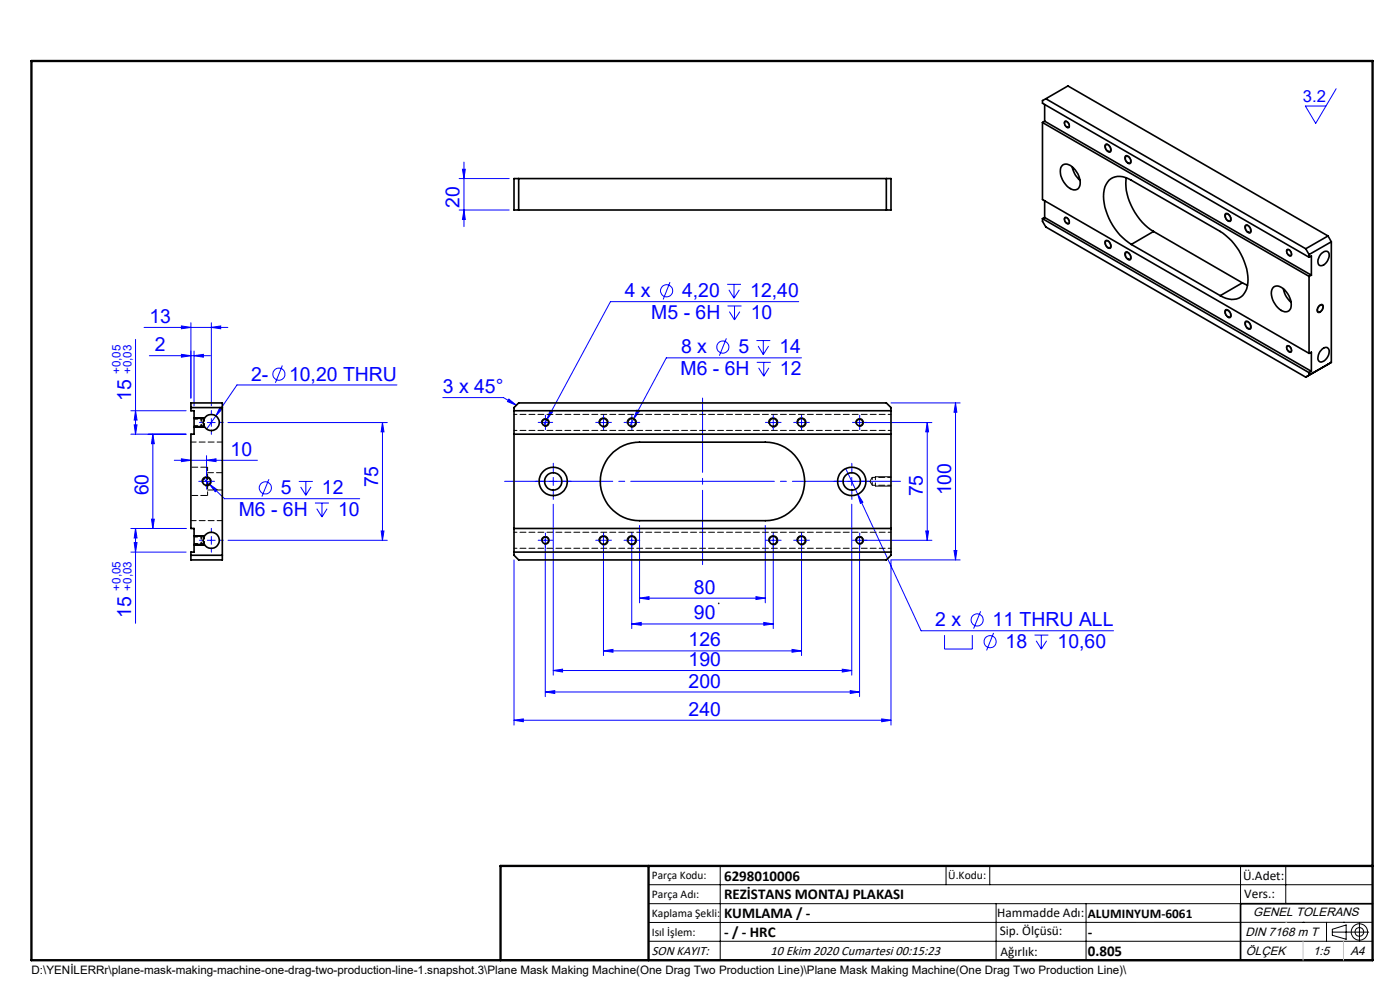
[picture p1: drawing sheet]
<svg xmlns="http://www.w3.org/2000/svg" width="297mm" height="210mm" viewBox="0 0 297 210" stroke-linecap="round" stroke-linejoin="round" font-family="sans-serif">
<g fill="none" stroke="#00f" stroke-width=".21">
<path d="M283.5 18.8l-4.4 7.4-2.2-3.7h4.4M97.4 37.9h10.6M98.1 35.9h.6l-.3 2zM98.4 34.4v13.7M97.4 44.5h10.6M98.4 44.5l.3 2.1h-.6zM142.1 59.9l-1.4 3.6M28.8 72v20.1M30.6 69.5h17.7M31.7 75.5h13M38.5 75.2l2 .3-2 .3zM38.5 69.1l2 .4-2 .2z"/>
<path d="M40.5 68.5v15.9M41.2 75.5l1.9-.3v.6zM41.2 74.5v11.6M44.8 69.5l2-.4v.6zM44.8 68.5v17.6M59.9 77.5l-1.5 3.7M154.1 71.8l-1.5 3.7M154.3 60.3h2.9M154.3 64.9h3M154.6 61.5l1.1 1.7M154.7 66.1l1.1 1.8M155.7 60.3v2.9"/>
<path d="M155.8 64.9v3M156.8 61.5l-1.1 1.7M157 66.1l-1.2 1.8M160.5 72.2h2.9M160.5 76.9h3M160.8 73.4l1.1 1.8M160.9 78l1.1 1.8M161.9 72.2v3M162 76.9v2.9M163.1 73.4l-1.2 1.8M163.1 78l-1.1 1.8M169.4 64h-39.9l-13.5 25"/>
<path d="M170 75.9h-28.6l-7.8 14.4M27.8 92.1h11.7M27.8 87.1h11.7M28.5 90.1h.6l-.3 2zM28.8 87.1l.3 2h-.6zM32.4 92.1l.3 2h-.6zM32.4 92.1v20M37 97.6h17.6M38.5 97.3l2 .3-2 .3zM43.8 97.6l2-.3v.6zM43.8 96.7v4.4M44 89.6h1.6"/>
<path d="M44.8 88.8v1.6M45.8 88.2l-1.9 2.8M46.7 86.4l.5 .3-1.4 1.5zM48.4 89.6h33.8M81.1 89.6l.4 2h-.6zM81.1 89.6v25M84.2 81.7h-33.9l-4.5 6.5M93.9 84.3h12.9l2.7 1.7M107.9 84.7l1.6 1.3-1.8-.8zM114.9 89.6h1.6M115.7 88.8v1.6M116 89l-.6 1.2"/>
<path d="M116.7 87.1l.5 .3-1.2 1.6zM127.2 89.6h1.7M128 88.8v1.6M133.2 89.6h1.7M134 88.8v1.6M135.1 87l.5 .3-1.2 1.6zM163.2 89.6h1.7M164 88.8v1.6M169.2 89.6h1.7M170 88.8v1.6M179.4 99.4l2.6 5.4M181.5 89.6h1.7"/>
<path d="M182.4 88.8v1.6M183.4 89.6h14.3M189 85.5h14.7M196.7 89.6l.3 2h-.6zM196.7 89.6v25M202.7 85.5l.3 1.9h-.6zM202.7 85.5v33.3M27.8 112.1h11.7M27.8 117.1h11.7M28.5 115.1h.6l-.3 2zM28.8 112.1l.3 2h-.6zM28.8 112.1v20.1"/>
<path d="M32.1 110.1h.6l-.3 2zM43 102.1h1.7M43.2 101.6l1.2 1.1M43.8 101.3v1.7M44 114.6h1.6M44.4 102.7l1.7 1.2-.5 .4zM44.4 102.7l3.2 3.1h28.7M44.8 113.8v1.7M48.4 114.6h33.8M57 101.7l-1.4 3.6M63.4 102.1h3M63.8 103.3l1.1 1.7"/>
<path d="M64.9 102.1v2.9M66 103.3l-1.1 1.7M66.8 106.7h3M67.2 107.9l1.1 1.8M68.3 106.7v3M69.4 107.9l-1.1 1.8M80.9 112.6h.6l-.4 2zM109 118.8v35M114.9 114.6h1.6M115.7 115.6v32.2M115.7 113.8v1.7M116.5 102.1h1.7"/>
<path d="M117.4 107v36.2M117.4 101.3v1.7M127.2 114.6h1.7M128 115.6v23.5M128 113.8v1.7M133.2 114.6h1.7M134 115.6v17.7M134 113.8v1.7M135.7 111.5v16.4M162.3 111.5v16.4M163.2 114.6h1.7M164 115.6v17.7"/>
<path d="M164 113.8v1.7M169.2 114.6h1.7M170 115.6v23.5M170 113.8v1.7M179.8 102.1h1.7M180.7 107v36.2M180.7 101.3v1.7M181.5 114.6h1.7M182 104.8l1.1 1.7-.6 .3zM182 104.8l13.4 29h40.8M182.4 115.6v32.2M182.4 113.8v1.7"/>
<path d="M183.4 114.6h14.3M196.4 112.6h.6l-.3 2zM202.4 116.8h.6l-.3 2zM203.7 118.8h-14.7v35M128 138.1l2-.3v.6zM128 138.1h42M134 132.4l2-.4v.6zM134 132.4h30M135.7 126.9l2-.3v.6zM135.7 126.9h26.6M160.4 126.6l1.9 .3-1.9 .3zM162 132l2 .4-2 .2z"/>
<path d="M168 137.8l2 .3-2 .3zM200.4 134.7v3h5.9v-3M208 129.7l-1.4 3.6M210.8 134.3l-1.5 3.7M219.5 134.7h2.9M219.8 135.9l1.1 1.8M220.9 134.7v3M222 135.9l-1.1 1.8M109 152.8l2-.3v.6zM109 152.8h80M115.7 146.8l2-.3v.6zM115.7 146.8h66.7"/>
<path d="M117.4 142.2l1.9-.3v.6zM117.4 142.2h63.3M178.7 141.9l2 .3-2 .3zM180.4 146.5l2 .3-2 .3zM187 152.5l2 .3-2 .3z"/>
<circle cx="59.2" cy="79.4" r="1.29"/>
<circle cx="141.4" cy="61.7" r="1.29"/>
<circle cx="153.3" cy="73.6" r="1.29"/>
<circle cx="56.3" cy="103.5" r="1.29"/>
<circle cx="207.3" cy="131.5" r="1.29"/>
<circle cx="210.1" cy="136.1" r="1.29"/>
</g>
<g fill="none" stroke="#000" stroke-width=".21">
<path d="M225.8 25.7a.88 .88 0 0 1 1 .4 .88 .88 0 0 1-.1 1 1.03 1.03 0 0 1-.9-1.4zM234.5 30.6a1 1 0 0 1 1.3 1.1v.1a.5 .5 0 0 1-.4 .6 .5 .5 0 0 1-.6-.4l-.4-.9zM238.7 33.1a1.06 1.06 0 0 1 1.3 1.3l-.1 .2a.59 .59 0 0 1-1-.2l-.3-.8zM225.9 46.1a.93 .93 0 0 1 .9 .5 .93 .93 0 0 1-.1 .9 .99 .99 0 0 1-.8-1.4zM234.5 51a1.08 1.08 0 0 1 1 .5 1.08 1.08 0 0 1 .1 1.2 1.15 1.15 0 0 1-1.1-1.7zM238.7 53.5a1.06 1.06 0 0 1 1.3 1.3l-.1 .2a.66 .66 0 0 1-1.1-.4l-.2-.6zM259.9 45.4v-.1a1.11 1.11 0 0 1 1.3 1.5 .86 .86 0 0 1-1.3-.7zM264.2 47.8a1 1 0 0 1 1.3 1.1v.1a.52 .52 0 0 1-.5 .5 .52 .52 0 0 1-.6-.4l-.3-.8zM273 52.9a.91 .91 0 0 1 .9 .4 .91 .91 0 0 1-.1 1.1 1.07 1.07 0 0 1-.8-1.5zM260 65.7a1.12 1.12 0 0 1 1 .5 1.12 1.12 0 0 1 0 1.2 1.19 1.19 0 0 1-1-1.7zM264.2 68.2a1.08 1.08 0 0 1 1.1 .4 1.08 1.08 0 0 1 0 1.2 1.15 1.15 0 0 1-1.1-1.6zM273 73.3a.9 .9 0 0 1 .9 .5 .9 .9 0 0 1-.1 1 1.07 1.07 0 0 1-.8-1.5z"/>
<path d="M279.9 64.8a.53 .53 0 0 1 .7-.2 .53 .53 0 0 1 .1 .8 .83 .83 0 0 1-1.3 .7l.1-.8zM41.2 88.6h2.2M41.2 90.6h2.2M41.2 88.8h1.5M41.2 90.4h1.5M114.9 89.8a.83 .83 0 0 1 .7-1 .83 .83 0 0 1 .9 .9 .83 .83 0 0 1-1 .7M127.1 89.9a.99 .99 0 0 1 .8-1.3 .99 .99 0 0 1 1.1 1.1 .99 .99 0 0 1-1.2 .9M133.1 89.9a.99 .99 0 0 1 .8-1.3 .99 .99 0 0 1 1.1 1.1 .99 .99 0 0 1-1.2 .9M163.1 89.9a1 1 0 0 1 .8-1.3 1 1 0 0 1 1.1 1.1 1 1 0 0 1-1.2 .9M169.1 89.9a1 1 0 0 1 .8-1.3 1 1 0 0 1 1.1 1.1 1 1 0 0 1-1.2 .9M181.5 89.8a.83 .83 0 0 1 .7-1 .83 .83 0 0 1 1 .8 .83 .83 0 0 1-1.1 .8M41.2 113.6h2.2"/>
<path d="M41.2 115.6h2.2M41.2 113.8h1.5M41.2 115.5h1.5M42.9 102.4a.99 .99 0 0 1 .8-1.3 .99 .99 0 0 1 1.1 1.1 .99 .99 0 0 1-1.2 .9M114.9 114.8a.84 .84 0 0 1 .8-1 .84 .84 0 0 1 .8 .9 .84 .84 0 0 1-1 .7M127.1 114.9a1 1 0 0 1 .8-1.3 1 1 0 0 1 1.1 1.1 1 1 0 0 1-1.2 .9M133.1 114.9a1 1 0 0 1 .8-1.3 1 1 0 0 1 1.1 1.1 1 1 0 0 1-1.2 .9M163.1 114.9a1.01 1.01 0 0 1 .8-1.3 1.01 1.01 0 0 1 1.1 1.1 1.01 1.01 0 0 1-1.2 .9M169.1 114.9a1.01 1.01 0 0 1 .8-1.3 1.01 1.01 0 0 1 1.1 1.1 1.01 1.01 0 0 1-1.2 .9M181.5 114.8a.84 .84 0 0 1 .8-1 .84 .84 0 0 1 .9 .9 .84 .84 0 0 1-1.1 .7M185.7 103.1h3.3M185.7 101.1h3.3"/>
<path d="M137.6 187.7h153.6M137.6 191.7h153.6M137.6 199.7h153.6M152.8 183.7v20M200.7 183.7v4M210 183.7v4M211.3 191.7v12M230.4 191.7v12M263.2 183.7v20M272.8 183.7v8M276.4 195.6h.1M281.4 195.6v4.1"/>
<path d="M282.6 197.7h7.8M282.6 197.1l3-.9v3l-3-.8zM285 195.6h.1M288.4 195.8v3.8M291.2 195.6l-153.6 .1"/>
<circle cx="288.4" cy="197.7" r="1.74"/>
<circle cx="288.4" cy="197.7" r=".93"/>
</g>
<path d="M107 102.1h84" fill="none" stroke="#00f" stroke-width=".21" stroke-dasharray="30.5 1.3 1.3 1.3" stroke-dashoffset="7.5"/>
<path d="M149 84.4v35.4" fill="none" stroke="#00f" stroke-width=".21" stroke-dasharray="30.5 1.3 1.3 1.3" stroke-dashoffset="14.7"/>
<path d="M291.2 191.7h-28v12M106.2 203.7h185" fill="none" stroke="#000" stroke-width=".35"/>
<path d="M6.7 12.9h284.5v190.8h-284.5zM137.6 183.7v20M291.2 183.7h-185v20" fill="none" stroke="#000" stroke-width=".5"/>
<path d="M152.5 128h.1" fill="none" stroke="#191924" stroke-width=".35"/>
<path d="M272.8 195.6h.1M276.4 199.7v4M285 199.7v4" fill="none" stroke="#c0c0c0" stroke-width=".21"/>
<path d="M43.4 90.6v-2M43.4 115.6v-2M185.7 101.1v2" fill="none" stroke="#000" stroke-width=".21" stroke-dasharray="1.3 .6" stroke-dashoffset=".6"/>
<path d="M42.7 90.4v-1.6M42.7 115.4v-1.6" fill="none" stroke="#000" stroke-width=".21" stroke-dasharray="1.3 .6" stroke-dashoffset=".8"/>
<g fill="none" stroke="#00f" stroke-width=".21" stroke-dasharray="30.5 1.3 1.3 1.3">
<path d="M43.2 89.6h-.9M44.8 87.9v-.8M44.8 91.3v.8M46.5 89.6h.9M114.9 89.6h-.7M115.7 88.8v-.7M115.7 90.4v.7M116.5 89.6h.7M127.2 89.6h-.8M128 88.8v-.9M128 90.4v.9M128.9 89.6h.8"/>
<path d="M133.2 89.6h-.8M134 88.8v-.9M134 90.4v.9M134.9 89.6h.8M163.2 89.6h-.8M164 88.8v-.9M164 90.4v.9M164.9 89.6h.8M169.2 89.6h-.8M170 88.8v-.9M170 90.4v.9M170.9 89.6h.8"/>
<path d="M181.5 89.6h-.7M182.4 88.8v-.7M182.4 90.4v.7M183.2 89.6h.7M43 102.1h-.8M43.2 114.6h-.9M43.8 101.3v-.9M43.8 102.9v.9M44.7 102.1h.8M44.8 112.9v-.8M44.8 116.3v.8M46.5 114.6h.9"/>
<path d="M114.9 114.6h-.7M115.7 102.1h-2.2M115.7 113.8v-.7M115.7 115.4v.7M116.5 114.6h.7M117.4 100.4v-2.1M117.4 103.8v2.1M119 102.1h2.2M127.2 114.6h-.8M128 113.8v-.9M128 115.4v.9M128.9 114.6h.8"/>
<path d="M133.2 114.6h-.8M134 113.8v-.9M134 115.4v.9M134.9 114.6h.8M163.2 114.6h-.8M164 113.8v-.9M164 115.4v.9M164.9 114.6h.8M169.2 114.6h-.8M170 113.8v-.9M170 115.4v.9M170.9 114.6h.8"/>
<path d="M179 102.1h-2.1M180.7 100.4v-2.1M180.7 103.8v2.1M181.5 114.6h-.7M182.4 102.1h2.1M182.4 113.8v-.7M182.4 115.4v.7M183.2 114.6h.7"/>
</g>
<g fill="#00f">
<path d="M160.4 126.6l1.9 .3-1.9 .3zM135.7 126.9l2-.3v.6zM41.2 75.5l1.9-.3v.6zM38.5 75.2l2 .3-2 .3z"/>
<path d="M134 132.4l2-.4v.6zM162 132l2 .4-2 .2zM128 138.1l2-.3v.6zM168 137.8l2 .3-2 .3zM117.4 142.2l1.9-.3v.6zM178.7 141.9l2 .3-2 .3zM115.7 146.8l2-.3v.6zM180.4 146.5l2 .3-2 .3zM109 152.8l2-.3v.6zM187 152.5l2 .3-2 .3zM182 104.8l.5 2 .6-.3zM135.1 87l-.7 1.9 1.2-1.6zM116.7 87.1l-.7 1.9 1.2-1.6zM107.9 84.7l1.6 1.3-1.8-.8zM44.4 102.7l1.2 1.6 .5-.4zM46.7 86.4l-.9 1.8 1.4-1.5zM38.5 69.1l2 .4-2 .2zM44.8 69.5l2-.4v.6z"/>
<path d="M43.8 97.6l2-.3v.6zM38.5 97.3l2 .3-2 .3z"/>
<path d="M202.4 116.8h.6l-.3 2zM202.7 85.5l.3 1.9h-.6zM80.9 112.6h.6l-.4 2zM81.1 89.6l.4 2h-.6zM98.4 44.5l.3 2.1h-.6zM98.1 35.9h.6l-.3 2z"/>
<path d="M196.7 89.6l.3 2h-.6zM196.4 112.6h.6l-.3 2zM32.4 92.1l.3 2h-.6zM32.1 110.1h.6l-.3 2zM28.8 112.1l.3 2h-.6zM28.5 115.1h.6l-.3 2zM28.8 87.1l.3 2h-.6zM28.5 90.1h.6l-.3 2z"/>
</g>
<g fill="none" stroke="#000" stroke-width=".35">
<path d="M109 37.9h80v6.6h-80zM110 37.9v6.6M188 37.9v6.6M221.2 26v16.3l56.5 32.7M221.2 26l56.5 32.6M221.6 25.7l56.6 32.7M221.6 22.2v3.5M221.6 25.7l-.4 .3M221.9 20.9l-.7 .4v.6l56.5 32.7M221.9 20.9l55.1 31.9M221.9 20.9l4.7-2.7 55.1 31.9M225.4 35a2.11 2.11 0 0 1 2.7 1 3.2 3.2 0 0 1 .6 4.1 2.09 2.09 0 0 1-2.7-1.1 3.5 3.5 0 0 1-.8-3.7z"/>
<path d="M226 25.8a.77 .77 0 0 1 .7 .4 .77 .77 0 0 1 0 .8 .83 .83 0 0 1-.7-1.2zM227.5 35.4l.7 1.8 .9 1.1M234.5 30.8l.1-.1a.91 .91 0 0 1 .9 .5 .91 .91 0 0 1-.1 1 1.08 1.08 0 0 1-.9-1.4zM238.9 33.2a.91 .91 0 0 1 .8 .4 .91 .91 0 0 1-.1 1 .97 .97 0 0 1-.7-1.4zM238.9 37.7a12.4 12.4 0 0 0 4.6 10.6l1.2 .8M221.2 46.4v.5l.7 1.2 55.1 31.9M221.2 46.4l56.5 32.6M221.6 42.6v3.5M221.6 46.1l56.6 32.7M221.6 46.1l-.4 .3M226 46.2a.69 .69 0 0 1 .7 .4 .69 .69 0 0 1-.2 .8l-.6-.6zM234.6 51.1a.95 .95 0 0 1 .8 1.5 1.02 1.02 0 0 1-.8-1.5z"/>
<path d="M238.8 53.7l.1-.1a.91 .91 0 0 1 .8 .5 .91 .91 0 0 1-.1 .9 1.08 1.08 0 0 1-.8-1.3zM240 51.8a12.9 12.9 0 0 1-5.9-10.9 3.4 3.4 0 0 1 1.7-3.1 3.4 3.4 0 0 1 3.6 .1l19.5 11.2a12.9 12.9 0 0 1 5.8 10.9 3.4 3.4 0 0 1-1.7 3.1 3.4 3.4 0 0 1-3.5-.1l-.6-.3M240 51.8l18.9 10.9M244.7 49.1l-4.7 2.7M244.7 49.1l18.9 10.9M260.1 45.4a.95 .95 0 0 1 .8 .5 .95 .95 0 0 1 0 1 1.01 1.01 0 0 1-.8-1.5zM263.6 60l1.1 .5M263.6 60l-4.7 2.7M264.2 48a.78 .78 0 0 1 .8 0 .78 .78 0 0 1 .3 .9v.2a.49 .49 0 0 1-.5 .2 .49 .49 0 0 1-.4-.4zM273.1 53a.77 .77 0 0 1 .7 .4 .77 .77 0 0 1 0 .8 .86 .86 0 0 1-.7-1.2zM277 52.8l.7 1.2M277.7 54v.6"/>
<path d="M277.7 58.6v16.4M277.7 54.6l.5-.3v4.1M278.2 58.4l-.5 .2M280.4 53.8l.2-.3a.8 .8 0 0 1 1.1-.1 .8 .8 0 0 1 .3 1 2.13 2.13 0 0 1-2 1.9l-.2-.1a1.98 1.98 0 0 1 .6-2.4zM281.7 50.1l-4.7 2.7M281.7 50.1l.7 1.2M282.4 51.3l-4.7 2.7M282.4 51.3v25.6M260.1 65.8a.92 .92 0 0 1 .8 .5 .92 .92 0 0 1 0 1 1 1 0 0 1-.8-1.5zM264.3 68.3a.95 .95 0 0 1 .9 .4 .95 .95 0 0 1-.1 1 1.05 1.05 0 0 1-.8-1.4zM270.2 60.9a2.09 2.09 0 0 1 2.7 1 3.5 3.5 0 0 1 .7 3.8 1.61 1.61 0 0 1-2.5-.4 3.8 3.8 0 0 1-1.1-4.2zM272.2 61.2l.5 1.4 1.2 1.5"/>
<path d="M273.1 73.4a.77 .77 0 0 1 .7 .4 .77 .77 0 0 1 0 .8 .86 .86 0 0 1-.7-1.2zM277.7 79v.6l-.7 .4M277.7 75l.5-.3v4.1M278.2 78.8l-.5 .2M279.8 65l.4-.3a.34 .34 0 0 1 .5 .3l-.3 .8-.5 .4a.56 .56 0 0 1-.4-.4 .56 .56 0 0 1 .1-.6zM280.5 74a.86 .86 0 0 1 1.2-.2 .86 .86 0 0 1 .2 1.2 2.17 2.17 0 0 1-1.8 1.8l-.2-.1a1.95 1.95 0 0 1 .6-2.7zM282.4 76.9l-5.4 3.1M282.4 76.9l-.7 .4M40.5 85.5h6.7v33.3h-6.7v-1.7h.7v-5h-.7v-20h.7v-5h-.7zM40.5 86.5h6.7M109 92.1h80M109 86.5l1-1h78l1 1v31.3l-1 1h-78l-1-1z"/>
<path d="M109 87.1h80M130.1 95.9a8.3 8.3 0 0 1 5.6-2.1h26.6a8.3 8.3 0 0 1 8.4 8.3 8.3 8.3 0 0 1-8.4 8.3h-26.6a8.4 8.4 0 0 1-7.8-5.3 8.4 8.4 0 0 1 2.2-9.2zM40.5 117.8h6.7M109 112.1h80M109 117.1h80"/>
<circle cx="44.8" cy="89.6" r="1.69"/>
<circle cx="115.7" cy="89.6" r=".69"/>
<circle cx="128" cy="89.6" r=".83"/>
<circle cx="134" cy="89.6" r=".83"/>
<circle cx="164" cy="89.6" r=".83"/>
<circle cx="170" cy="89.6" r=".83"/>
<circle cx="182.4" cy="89.6" r=".69"/>
<circle cx="43.8" cy="102.1" r=".84"/>
<circle cx="44.8" cy="114.6" r="1.69"/>
<circle cx="115.7" cy="114.6" r=".7"/>
<circle cx="117.4" cy="102.1" r="3"/>
<circle cx="117.4" cy="102.1" r="1.84"/>
<circle cx="128" cy="114.6" r=".84"/>
<circle cx="134" cy="114.6" r=".84"/>
<circle cx="164" cy="114.6" r=".84"/>
<circle cx="170" cy="114.6" r=".84"/>
<circle cx="180.7" cy="102.1" r="3"/>
<circle cx="180.7" cy="102.1" r="1.84"/>
<circle cx="182.3" cy="114.6" r=".7"/>
</g>
<path d="M185 101.3v1.6" fill="none" stroke="#000" stroke-width=".21" stroke-dasharray="1.3 .6" stroke-dashoffset=".8"/>
<g fill="none" stroke="#000" stroke-width=".21" stroke-dasharray="1.3 .6" stroke-dashoffset=".5">
<path d="M41.2 90.3h2.1M41.2 90.4h2.2M43.3 88.9h-2.1M43.4 88.8h-2.2M41.2 115.3h2.1M41.2 115.4h2.2M43.3 113.9h-2.1M43.4 113.8h-2.2M44 105.1v-6M184.5 102.1l.5 .8M185 101.3l-.5 .8M185 102.9h4"/>
<path d="M189 101.3h-4"/>
</g>
<path d="M109 91.3h80M189 87.9h-80M109 116.3h80M189 112.9h-80" fill="none" stroke="#000" stroke-width=".21" stroke-dasharray="1.3 .6" stroke-dashoffset=".6"/>
<path d="M40.5 93.8h6.7M40.5 110.4h6.7" fill="none" stroke="#000" stroke-width=".21" stroke-dasharray="1.3 .6" stroke-dashoffset=".2"/>
<path d="M44 99.1h-3.5M40.5 105.1h3.5" fill="none" stroke="#000" stroke-width=".21" stroke-dasharray="1.3 .6" stroke-dashoffset="-.2"/>
<path d="M43.3 88.9h.1M43.4 88.8h.1M43.3 113.9h.1M43.4 113.8h.1M44 103.9h3.2M47.2 100.3h-3.2" fill="none" stroke="#000" stroke-width=".21" stroke-dasharray="1.3 .6"/>
<g font-size="4.1" fill="#00f">
<text x="97.5" y="44.2" transform="rotate(-90 97.5 44.2)">20</text>
<text x="132.5" y="63">4 x</text>
<text x="144.7" y="63">4,20</text>
<text x="159.2" y="63">12,40</text>
<text x="31.7" y="68.5">13</text>
<text x="138.2" y="67.6">M5 - 6H</text>
<text x="159.3" y="67.6">10</text>
<text x="32.8" y="74.5">2</text>
<text x="144.5" y="75">8 x</text>
<text x="156.6" y="75">5</text>
<text x="165.4" y="75">14</text>
<text x="53.3" y="80.7">2-</text>
<text x="61.3" y="80.7">10,20 THRU</text>
<text x="93.9" y="83.4">3 x 45°</text>
<text x="144.4" y="79.6">M6 - 6H</text>
<text x="165.5" y="79.6">12</text>
<text x="27.9" y="85.1" transform="rotate(-90 27.9 85.1)">15</text>
<text x="48.9" y="96.7">10</text>
<text x="31.5" y="105.1" transform="rotate(-90 31.5 105.1)">60</text>
<text x="59.6" y="104.8">5</text>
<text x="68.3" y="104.8">12</text>
<text x="80.2" y="103.4" transform="rotate(-90 80.2 103.4)">75</text>
<text x="195.8" y="105.3" transform="rotate(-90 195.8 105.3)">75</text>
<text x="201.8" y="105.1" transform="rotate(-90 201.8 105.1)">100</text>
<text x="50.6" y="109.5">M6 - 6H</text>
<text x="71.7" y="109.5">10</text>
<text x="147.2" y="125.9">80</text>
<text x="27.9" y="131" transform="rotate(-90 27.9 131)">15</text>
<text x="147.2" y="131.4">90</text>
<text x="146.1" y="137.1">126</text>
<text x="198.4" y="132.9">2 x</text>
<text x="210.6" y="132.9">11 THRU ALL</text>
<text x="213.3" y="137.5">18</text>
<text x="224.4" y="137.5">10,60</text>
<text x="146.1" y="141.3">190</text>
<text x="146.1" y="145.8">200</text>
<text x="146.1" y="151.8">240</text>
</g>
<text font-size="3.5" fill="#00f" x="276.4" y="21.7">3.2</text>
<g font-size="3.2">
<text x="153.6" y="190.8">REZİSTANS MONTAJ PLAKASI</text>
<text x="153.6" y="186.8">6298010006</text>
<text x="153.6" y="194.8">KUMLAMA / -</text>
<text x="153.6" y="198.8">- / - HRC</text>
<text x="230.8" y="198.7">-</text>
<text x="230.8" y="202.8">0.805</text>
</g>
<g font-size="2.8">
<text x="263.7" y="186.7">Ü.Adet:</text>
<text x="263.9" y="190.5">Vers.:</text>
<text x="211.5" y="194.5">Hammadde Adı:</text>
<text x="230.8" y="194.7">ALUMINYUM-6061</text>
<text x="138.3" y="202.6">SON KAYIT:</text>
<text x="163.5" y="202.6">10 Ekim 2020 Cumartesi 00:15:23</text>
<text x="212.1" y="198.4">Sip. Ölçüsü:</text>
<text x="212.2" y="202.7">Ağırlık:</text>
</g>
<g font-size="2.6">
<text x="265.9" y="194.4">GENEL TOLERANS</text>
<text x="264.2" y="198.5">DIN 7168 m T</text>
<text x="264.3" y="202.6">ÖLÇEK</text>
<text x="278.5" y="202.6">1:5</text>
<text x="286.5" y="202.6">A4</text>
</g>
<g font-size="2.5" fill="#00f">
<text x="25.6" y="79.4" transform="rotate(-90 25.6 79.4)">+0,05</text>
<text x="27.9" y="79.4" transform="rotate(-90 27.9 79.4)">+0,03</text>
<text x="25.6" y="125.3" transform="rotate(-90 25.6 125.3)">+0,05</text>
<text x="27.9" y="125.3" transform="rotate(-90 27.9 125.3)">+0,03</text>
</g>
<g font-size="2.5">
<text x="138.3" y="186.4">Parça Kodu:</text>
<text x="138.3" y="190.5">Parça Adı:</text>
<text x="201.2" y="186.5">Ü.Kodu:</text>
<text x="138.3" y="194.5">Kaplama Şekli:</text>
<text x="138.3" y="198.6">Isıl İşlem:</text>
<text x="6.7" y="206.7">D:\YENİLERRr\plane-mask-making-machine-one-drag-two-production-line-1.snapshot.3\Plane Mask Making Machine(One Drag Two Production Line)\Plane Mask Making Machine(One Drag Two Production Line)\</text>
</g>
</svg>
